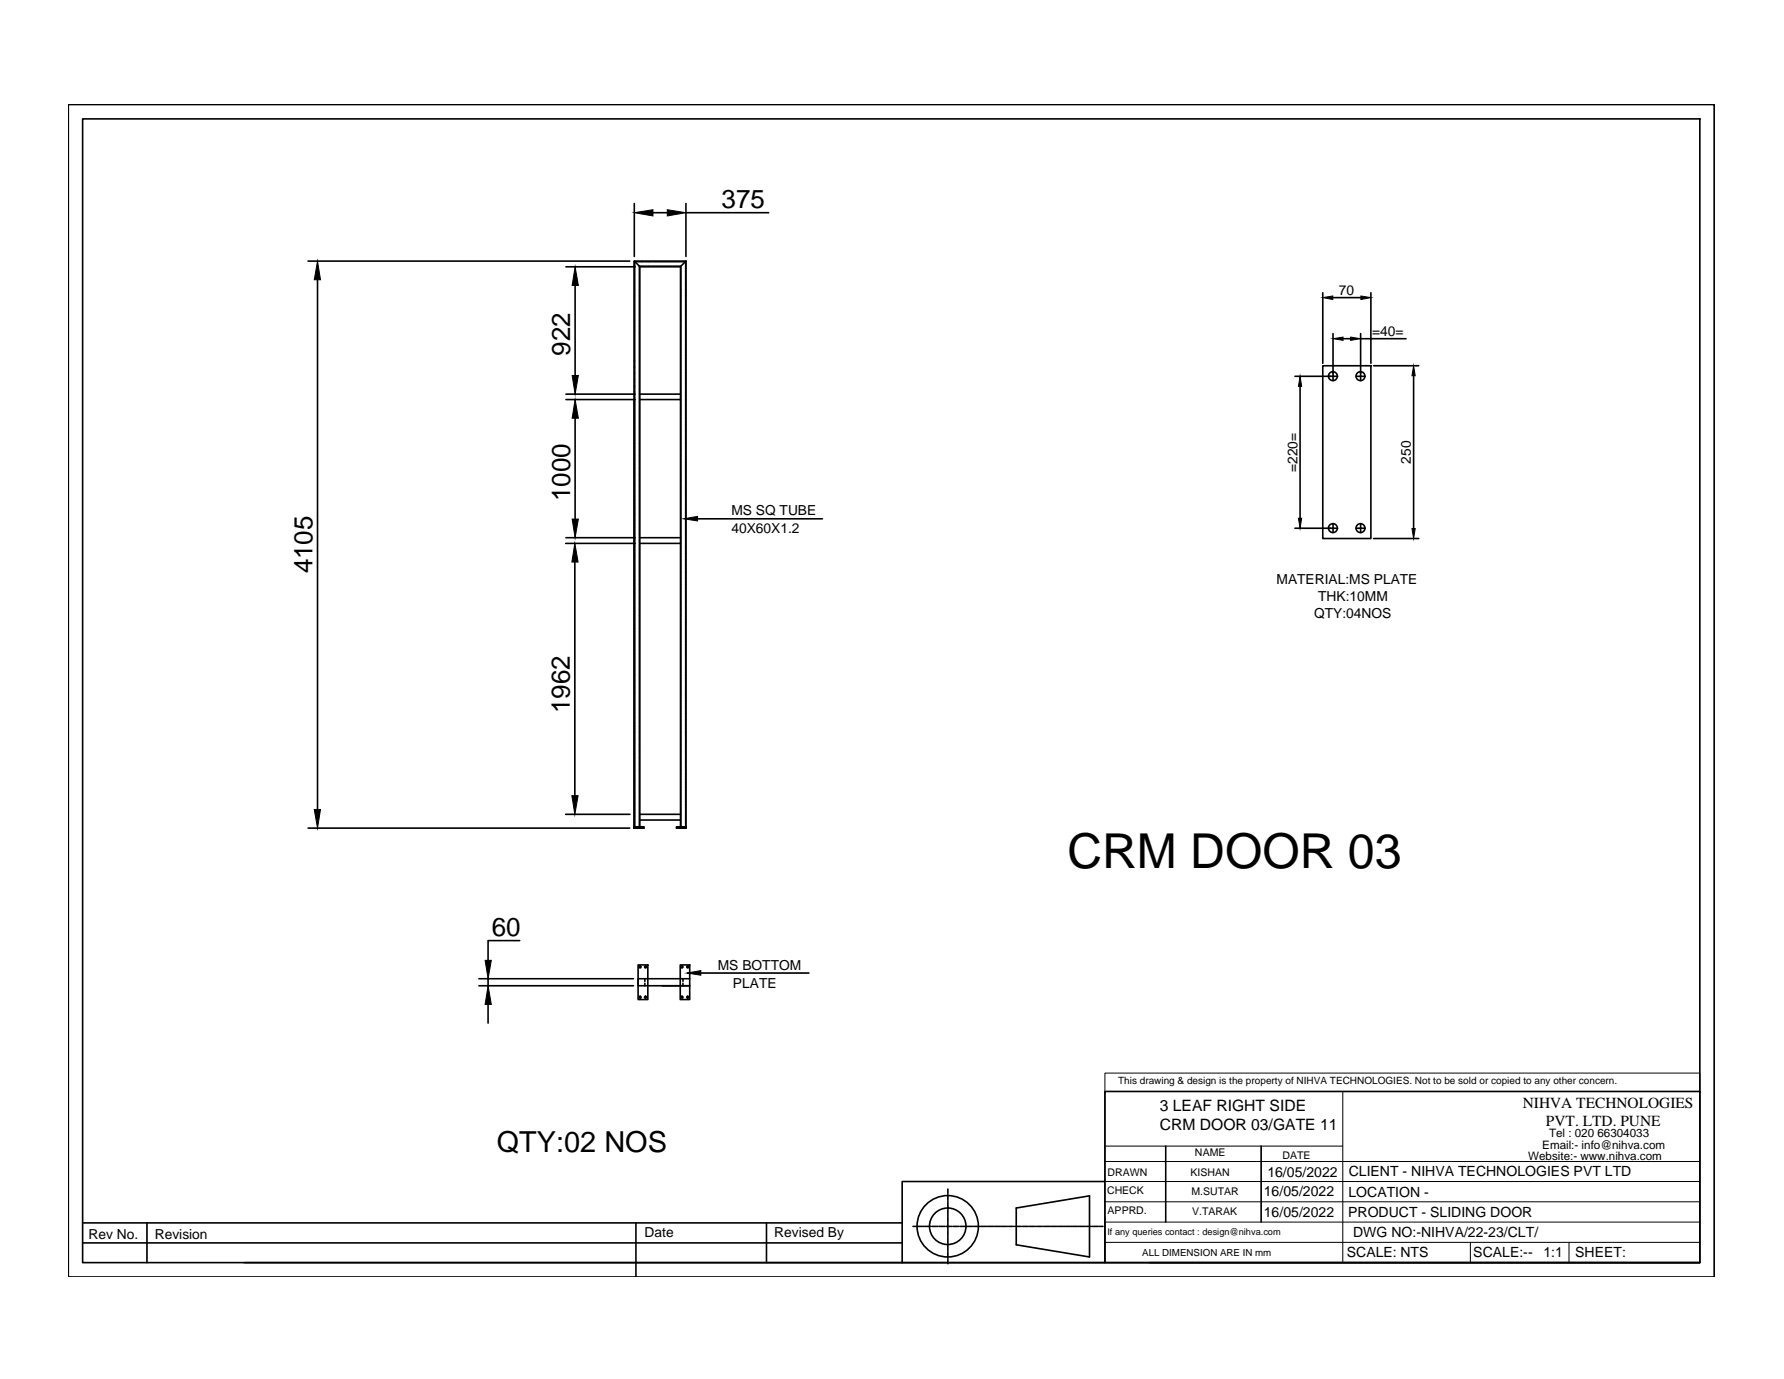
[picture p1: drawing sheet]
<svg xmlns="http://www.w3.org/2000/svg" width="279mm" height="216mm" viewBox="0 0 279 216" stroke-linecap="round" stroke-linejoin="round" font-family="sans-serif">
<!-- layer: 0 -->
<g fill="none" stroke="#000" stroke-width=".25">
<path d="M10.7 16.4h257.8v183.5h-257.8zM12.9 18.6h253.3v179.1h-253.3zM99.3 31.9v8.3M102.3 33.3h2.2M107.4 31.9v8.3M107.4 33.3h13M48.2 40.9h50.4M49.7 43.8v82.9M88.6 41.8h10.9M90.1 44.7v14.1M99.4 41.2v.1M99.4 41.4v.2"/>
<path d="M99.4 41.7v.2M99.4 41.9v.2M99.4 42.1v.2M99.4 42.4v.2M99.4 42.7v.1M99.4 42.9v.1M99.4 43.1v.2M99.4 43.4v.1M99.4 43.6v.2M99.4 43.9v.1M99.4 44.1v.2M99.4 44.4v.1"/>
<path d="M99.4 44.6v.2M99.4 44.9v.1M99.4 45.1v.1M99.4 45.3v.2M99.4 45.6v.1M99.4 45.8v.2M99.4 46v.2M99.4 46.3v.2M99.4 46.6v.1M99.4 46.8v.1M99.4 47v.2M99.4 47.3v.1"/>
<path d="M99.4 47.5v.2M99.4 47.8v.1M99.4 48v.2M99.4 48.2v.2M99.4 48.5v.2M99.4 48.8v.1M99.4 49v.1M99.4 49.2v.2M99.4 49.5v.1M99.4 49.7v.2M99.4 49.9v.2M99.4 50.2v.2"/>
<path d="M99.4 50.4v.2M99.4 50.7v.1M99.4 50.9v.2M99.4 51.2v.1M99.4 51.4v.2M99.4 51.7v.1M99.4 51.9v.2M99.4 52.1v.2M99.4 52.4v.2M99.4 52.6v.2M99.4 52.9v.1M99.4 53.1v.2"/>
<path d="M99.4 53.4v.1M99.4 53.6v.1M99.4 53.8v.2M99.4 54.1v.2M99.4 54.3v.2M99.4 54.6v.1M99.4 54.8v.2M99.4 55.1v.1M99.4 55.3v.2M99.4 55.6v.1M99.4 55.8v.2M99.4 56v.2"/>
<path d="M99.4 56.3v.2M99.4 56.5v.2M99.4 56.8v.1M99.4 57v.2M99.4 57.3v.1M99.4 57.5v.1M99.4 57.7v.2M99.4 58v.2M99.4 58.2v.2M99.4 58.4v.2M99.4 58.7v.2M99.4 59v.1"/>
<path d="M99.4 59.2v.2M99.4 59.4v.2M99.4 59.7v.1M99.4 59.9v.2M99.6 41h-.2v.1M99.6 41h.2M99.9 41h.2M100.1 41h.2M100.1 41.8h6.5v87.6M100.1 41.7h.2M100.1 41.7l-.8-.8v88.8M100.1 41.7v.2"/>
<path d="M100.1 41.9v.2M100.1 42.2v.2M100.1 42.4v.2M100.1 42.7v.1M100.1 42.9v.2M100.1 43.2v.1M100.1 43.4v.1M100.1 43.6v.2M100.1 43.9v.2M100.1 44.1v.2M100.1 44.4v.1M100.1 44.6v.2"/>
<path d="M100.1 44.9v.1M100.1 45.1v.2M100.1 45.3v.2M100.1 45.6v.1M100.1 45.8v.2M100.1 46.1v.2M100.1 46.3v.2M100.1 46.6v.1M100.1 46.8v.2M100.1 47.1v.1M100.1 47.3v.1M100.1 47.5v.2"/>
<path d="M100.1 47.8v.1M100.1 48v.2M100.1 48.2v.2M100.1 48.5v.2M100.1 48.8v.1M100.1 49v.2M100.1 49.2v.2M100.1 49.5v.1M100.1 49.7v.2M100.1 50v.2M100.1 50.2v.2M100.1 50.4v.2"/>
<path d="M100.1 50.7v.2M100.1 51v.1M100.1 51.2v.1M100.1 51.4v.2M100.1 51.7v.1M100.1 51.9v.2M100.1 52.1v.2M100.1 52.4v.2M100.1 52.6v.2M100.1 52.9v.1M100.1 53.1v.2M100.1 53.4v.1"/>
<path d="M100.1 53.6v.2M100.1 53.9v.1M100.1 54.1v.2M100.1 54.3v.2M100.1 54.6v.2M100.1 54.8v.2M100.1 55.1v.1M100.1 55.3v.2M100.1 55.6v.1M100.1 55.8v.2M100.1 56v.2M100.1 56.3v.2"/>
<path d="M100.1 56.5v.2M100.1 56.8v.1M100.1 57v.2M100.1 57.3v.1M100.1 57.5v.2M100.1 57.8v.1M100.1 58v.2M100.1 58.2v.2M100.1 58.5v.2M100.1 58.7v.2M100.1 59v.1M100.1 59.2v.2"/>
<path d="M100.1 59.5v.1M100.1 59.7v.1M100.1 59.9v.2M100.2 41.7v87.7M100.4 41h.2M100.4 41.7h.2M100.6 41h.2M100.6 41.7h.2M100.9 41h.1M100.9 41.7h.1M101.1 41h.2M101.1 41.7h.2"/>
<path d="M101.4 41h.1M101.4 41.7h.1M101.6 41h.2M101.6 41.7h.2M101.8 41h.2M101.8 41.7h.2M102.1 41h.2M102.1 41.7h.2M102.3 41h.2M102.3 41.7h.2M102.6 41h.1M102.6 41.7h.1"/>
<path d="M102.8 41h.2M102.8 41.7h.2M103.1 41h.1M103.1 41.7h.1M103.3 41h.1M103.3 41.7h.1M103.5 41h.2M103.5 41.7h.2M103.8 41h.2M103.8 41.7h.2M104 41h.2M104 41.7h.2"/>
<path d="M104.3 41h.1M104.3 41.7h.1M104.5 41h.2M104.5 41.7h.2M104.8 41h.1M104.8 41.7h.1M105 41h.2M105 41.7h.2M105.3 41h.1M105.3 41.7h.1M105.5 41h.1M105.5 41.7h.1"/>
<path d="M105.7 41h.2M105.7 41.7h.2M106 41h.2M106 41.7h.2M106.2 41h.2M106.2 41.7h.2M106.5 41h.1M106.5 41.7h.1M106.6 41.7v.2M106.6 41.9v.2M106.6 42.2v.2M106.6 42.4v.2"/>
<path d="M106.6 42.7v.1M106.6 42.9v.2M106.6 43.2v.1M106.6 43.4v.1M106.6 43.6v.2M106.6 43.9v.2M106.6 44.1v.2M106.6 44.4v.1M106.6 44.6v.2M106.6 44.9v.1M106.6 45.1v.2M106.6 45.3v.2"/>
<path d="M106.6 45.6v.1M106.6 45.8v.2M106.6 46.1v.2M106.6 46.3v.2M106.6 46.6v.1M106.6 46.8v.2M106.6 47.1v.1M106.6 47.3v.1M106.6 47.5v.2M106.6 47.8v.1M106.6 48v.2M106.6 48.2v.2"/>
<path d="M106.6 48.5v.2M106.6 48.8v.1M106.6 49v.2M106.6 49.2v.2M106.6 49.5v.1M106.6 49.7v.2M106.6 50v.2M106.6 50.2v.2M106.6 50.4v.2M106.6 50.7v.2M106.6 51v.1M106.6 51.2v.1"/>
<path d="M106.6 51.4v.2M106.6 51.7v.1M106.6 51.9v.2M106.6 52.1v.2M106.6 52.4v.2M106.6 52.6v.2M106.6 52.9v.1M106.6 53.1v.2M106.6 53.4v.1M106.6 53.6v.2M106.6 53.9v.1M106.6 54.1v.2"/>
<path d="M106.6 54.3v.2M106.6 54.6v.2M106.6 54.8v.2M106.6 55.1v.1M106.6 55.3v.2M106.6 55.6v.1M106.6 55.8v.2M106.6 56v.2M106.6 56.3v.2M106.6 56.5v.2M106.6 56.8v.1M106.6 57v.2"/>
<path d="M106.6 57.3v.1M106.6 57.5v.2M106.6 57.8v.1M106.6 58v.2M106.6 58.2v.2M106.6 58.5v.2M106.6 58.7v.2M106.6 59v.1M106.6 59.2v.2M106.6 59.5v.1M106.6 59.7v.1M106.6 59.9v.2"/>
<path d="M106.7 41h.2M107 41h.1M107.2 41h.2v.1M107.4 41.2v.2M107.4 41.4v.2M107.4 41.7v.2M107.4 41.9v.2M107.4 42.2v.2M107.4 42.4v.2M107.4 42.7v.1M107.4 42.9v.2M107.4 43.2v.1"/>
<path d="M107.4 43.4v.1M107.4 43.6v.2M107.4 43.9v.2M107.4 44.1v.2M107.4 44.4v.1M107.4 44.6v.2M107.4 44.9v.1M107.4 45.1v.2M107.4 45.3v.2M107.4 45.6v.1M107.4 45.8v.2M107.4 46.1v.2"/>
<path d="M107.4 46.3v.2M107.4 46.6v.1M107.4 46.8v.2M107.4 47.1v.1M107.4 47.3v.1M107.4 47.5v.2M107.4 47.8v.1M107.4 48v.2M107.4 48.2v.2M107.4 48.5v.2M107.4 48.8v.1M107.4 49v.1"/>
<path d="M107.4 49.2v.2M107.4 49.5v.1M107.4 49.7v.2M107.4 50v.1M107.4 50.2v.2M107.4 50.4v.2M107.4 50.7v.2M107.4 51v.1M107.4 51.2v.1M107.4 51.4v.2M107.4 51.7v.1M107.4 51.9v.2"/>
<path d="M107.4 52.1v.2M107.4 52.4v.2M107.4 52.6v.2M107.4 52.9v.1M107.4 53.1v.2M107.4 53.4v.1M107.4 53.6v.2M107.4 53.9v.1M107.4 54.1v.2M107.4 54.3v.2M107.4 54.6v.2M107.4 54.8v.2"/>
<path d="M107.4 55.1v.1M107.4 55.3v.2M107.4 55.6v.1M107.4 55.8v.2M107.4 56v.2M107.4 56.3v.2M107.4 56.5v.2M107.4 56.8v.1M107.4 57v.2M107.4 57.3v.1M107.4 57.5v.2M107.4 57.8v.1"/>
<path d="M107.4 58v.2M107.4 58.2v.2M107.4 58.5v.2M107.4 58.7v.2M107.4 59v.1M107.4 59.2v.2M107.4 59.5v.1M107.4 59.7v.1M107.4 59.9v.2M107.4 40.9h-8.1v88.8h1.6M107.4 40.9v88.8h-1M107.4 40.9l-.8 .8"/>
<path d="M202.8 58.9h5.8M207.2 57.3h7.5v27h-7.5zM207.2 45.8v11.1M208.7 58.9h.2M208.7 46.6h4.4M208.8 52.2v6.5M208.8 58.8v.2M208.8 59v.6M208.9 58.9h.6M210.3 53h1.2M212.4 58.9h.6M213 58.9h.2"/>
<path d="M213.1 52.2v6.5M213.1 58.8v.2M213.1 59v.6M213.1 53h7.1M213.2 58.9h.6M214.7 45.8v11.1M215.1 57.3h7.1M221.4 58.8v23.9M88.6 62.6h10.9M88.6 61.7h10.9M90.1 65.5v15.8M99.3 62.5v67.2v-.3"/>
<path d="M99.4 60.2v.2M99.4 60.4v.2M99.4 60.6v.2M99.4 60.9v.2M99.4 61.2v.1M99.4 61.4v.1M99.4 61.6v.2M99.4 61.9v.1M99.4 62.1v.2M99.4 62.3v.2M99.4 62.6v.2M99.4 62.9v.1"/>
<path d="M99.4 63.1v.2M99.4 63.3v.2M99.4 63.6v.1M99.4 63.8v.2M99.4 64.1v.1M99.4 64.3v.2M99.4 64.5v.2M99.4 64.8v.2M99.4 65.1v.1M99.4 65.3v.1M99.4 65.5v.2M99.4 65.8v.1"/>
<path d="M99.4 66v.2M99.4 66.2v.2M99.4 66.5v.2M99.4 66.7v.2M99.4 67v.1M99.4 67.2v.2M99.4 67.5v.1M99.4 67.7v.2M99.4 68v.1M99.4 68.2v.2M99.4 68.4v.2M99.4 68.7v.2"/>
<path d="M99.4 68.9v.2M99.4 69.2v.1M99.4 69.4v.2M99.4 69.7v.1M99.4 69.9v.1M99.4 70.1v.2M99.4 70.4v.2M99.4 70.6v.2M99.4 70.9v.1M99.4 71.1v.2M99.4 71.4v.1M99.4 71.6v.2"/>
<path d="M99.4 71.9v.1M99.4 72.1v.1M99.4 72.3v.2M99.4 72.6v.2M99.4 72.8v.2M99.4 73.1v.1M99.4 73.3v.2M99.4 73.6v.1M99.4 73.8v.1M99.4 74v.2M99.4 74.3v.2M99.4 74.5v.2"/>
<path d="M99.4 74.8v.1M99.4 75v.2M99.4 75.3v.1M99.4 75.5v.2M99.4 75.8v.1M99.4 76v.1M99.4 76.2v.2M99.4 76.5v.2M99.4 76.7v.2M99.4 76.9v.2M99.4 77.2v.2M99.4 77.5v.1"/>
<path d="M99.4 77.7v.1M99.4 77.9v.2M99.4 78.2v.1M99.4 78.4v.2M99.4 78.7v.1M99.4 78.9v.2M99.4 79.1v.2M99.4 79.4v.2M99.4 79.6v.2M99.4 79.9v.1M100.1 60.2v.2M100.1 60.4v.2"/>
<path d="M100.1 60.7v.1M100.1 60.9v.2M100.1 61.2v.1M100.1 61.4v.2M100.1 61.7v.1M100.1 61.9v.1M100.1 62.1v.2M100.1 62.4v.2M100.1 62.6v.2M100.1 62.9v.1M100.1 63.1v.2M100.1 63.4v.1"/>
<path d="M100.1 63.6v.1M100.1 63.8v.2M100.1 64.1v.1M100.1 64.3v.2M100.1 64.6v.1M100.1 64.8v.2M100.1 65.1v.1M100.1 65.3v.2M100.1 65.6v.1M100.1 65.8v.1M100.1 66v.2M100.1 66.3v.1"/>
<path d="M100.1 66.5v.2M100.1 66.7v.2M100.1 67v.2M100.1 67.3v.1M100.1 67.5v.1M100.1 67.7v.2M100.1 68v.1M100.1 68.2v.2M100.1 68.4v.2M100.1 68.7v.2M100.1 68.9v.2M100.1 69.2v.2"/>
<path d="M100.1 69.4v.2M100.1 69.7v.1M100.1 69.9v.2M100.1 70.2v.1M100.1 70.4v.2M100.1 70.6v.2M100.1 70.9v.2M100.1 71.1v.2M100.1 71.4v.1M100.1 71.6v.2M100.1 71.9v.1M100.1 72.1v.2"/>
<path d="M100.1 72.3v.2M100.1 72.6v.2M100.1 72.8v.2M100.1 73.1v.2M100.1 73.3v.2M100.1 73.6v.1M100.1 73.8v.2M100.1 74.1v.1M100.1 74.3v.2M100.1 74.5v.2M100.1 74.8v.2M100.1 75v.2"/>
<path d="M100.1 75.3v.1M100.1 75.5v.2M100.1 75.8v.1M100.1 76v.1M100.1 76.2v.2M100.1 76.5v.2M100.1 76.7v.2M100.1 77v.1M100.1 77.2v.2M100.1 77.5v.1M100.1 77.7v.2M100.1 78v.1"/>
<path d="M100.1 78.2v.1M100.1 78.4v.2M100.1 78.7v.2M100.1 78.9v.2M100.1 79.1v.2M100.1 79.4v.2M100.1 79.7v.1M100.1 79.9v.1M100.2 62.6h6.4M100.2 61.7h6.4M106.6 60.2v.2M106.6 60.4v.2"/>
<path d="M106.6 60.7v.1M106.6 60.9v.2M106.6 61.2v.1M106.6 61.4v.2M106.6 61.7v.1M106.6 61.9v.1M106.6 62.1v.2M106.6 62.4v.2M106.6 62.6v.2M106.6 62.9v.1M106.6 63.1v.2M106.6 63.4v.1"/>
<path d="M106.6 63.6v.1M106.6 63.8v.2M106.6 64.1v.1M106.6 64.3v.2M106.6 64.6v.1M106.6 64.8v.2M106.6 65.1v.1M106.6 65.3v.2M106.6 65.6v.1M106.6 65.8v.1M106.6 66v.2M106.6 66.3v.1"/>
<path d="M106.6 66.5v.2M106.6 66.7v.2M106.6 67v.2M106.6 67.3v.1M106.6 67.5v.1M106.6 67.7v.2M106.6 68v.1M106.6 68.2v.2M106.6 68.4v.2M106.6 68.7v.2M106.6 68.9v.2M106.6 69.2v.2"/>
<path d="M106.6 69.4v.2M106.6 69.7v.1M106.6 69.9v.2M106.6 70.2v.1M106.6 70.4v.2M106.6 70.6v.2M106.6 70.9v.2M106.6 71.1v.2M106.6 71.4v.1M106.6 71.6v.2M106.6 71.9v.1M106.6 72.1v.2"/>
<path d="M106.6 72.3v.2M106.6 72.6v.2M106.6 72.8v.2M106.6 73.1v.2M106.6 73.3v.2M106.6 73.6v.1M106.6 73.8v.2M106.6 74.1v.1M106.6 74.3v.2M106.6 74.5v.2M106.6 74.8v.2M106.6 75v.2"/>
<path d="M106.6 75.3v.1M106.6 75.5v.2M106.6 75.8v.1M106.6 76v.1M106.6 76.2v.2M106.6 76.5v.2M106.6 76.7v.2M106.6 77v.1M106.6 77.2v.2M106.6 77.5v.1M106.6 77.7v.2M106.6 78v.1"/>
<path d="M106.6 78.2v.1M106.6 78.4v.2M106.6 78.7v.2M106.6 78.9v.2M106.6 79.1v.2M106.6 79.4v.2M106.6 79.7v.1M106.6 79.9v.1M107.4 60.2v.2M107.4 60.4v.2M107.4 60.7v.1M107.4 60.9v.2"/>
<path d="M107.4 61.2v.1M107.4 61.4v.2M107.4 61.7v.1M107.4 61.9v.1M107.4 62.1v.2M107.4 62.4v.2M107.4 62.6v.2M107.4 62.9v.1M107.4 63.1v.2M107.4 63.4v.1M107.4 63.6v.1M107.4 63.8v.2"/>
<path d="M107.4 64.1v.1M107.4 64.3v.2M107.4 64.5v.2M107.4 64.8v.2M107.4 65.1v.1M107.4 65.3v.2M107.4 65.5v.2M107.4 65.8v.1M107.4 66v.2M107.4 66.3v.1M107.4 66.5v.2M107.4 66.7v.2"/>
<path d="M107.4 67v.2M107.4 67.3v.1M107.4 67.5v.1M107.4 67.7v.2M107.4 68v.1M107.4 68.2v.2M107.4 68.4v.2M107.4 68.7v.2M107.4 68.9v.2M107.4 69.2v.2M107.4 69.4v.2M107.4 69.7v.1"/>
<path d="M107.4 69.9v.2M107.4 70.2v.1M107.4 70.4v.2M107.4 70.6v.2M107.4 70.9v.2M107.4 71.1v.2M107.4 71.4v.1M107.4 71.6v.2M107.4 71.9v.1M107.4 72.1v.1M107.4 72.3v.2M107.4 72.6v.2"/>
<path d="M107.4 72.8v.2M107.4 73.1v.1M107.4 73.3v.2M107.4 73.6v.1M107.4 73.8v.2M107.4 74.1v.1M107.4 74.3v.2M107.4 74.5v.2M107.4 74.8v.2M107.4 75v.2M107.4 75.3v.1M107.4 75.5v.2"/>
<path d="M107.4 75.8v.1M107.4 76v.1M107.4 76.2v.2M107.4 76.5v.2M107.4 76.7v.2M107.4 77v.1M107.4 77.2v.2M107.4 77.5v.1M107.4 77.7v.2M107.4 78v.1M107.4 78.2v.1M107.4 78.4v.2"/>
<path d="M107.4 78.7v.2M107.4 78.9v.2M107.4 79.1v.2M107.4 79.4v.2M107.4 79.7v.1M107.4 79.9v.1M203.6 60.5v20.6M88.6 85.1h10.9M88.6 84.2h10.9M90 88v36.6M99.4 80.1v.2M99.4 80.4v.1"/>
<path d="M99.4 80.6v.2M99.4 80.8v.2M99.4 81.1v.2M99.4 81.4v.1M99.4 81.6v.1M99.4 81.8v.2M99.4 82.1v.1M99.4 82.3v.2M99.4 82.5v.2M99.4 82.8v.2M99.4 83v.2M99.4 83.3v.2"/>
<path d="M99.4 83.5v.2M99.4 83.8v.1M99.4 84v.2M99.4 84.3v.1M99.4 84.5v.2M99.4 84.7v.2M99.4 85v.2M99.4 85.2v.2M99.4 85.5v.1M99.4 85.7v.2M99.4 86v.1M99.4 86.2v.1"/>
<path d="M99.4 86.4v.2M99.4 86.7v.2M99.4 86.9v.2M99.4 87.2v.1M99.4 87.4v.2M99.4 87.7v.1M99.4 87.9v.2M99.4 88.2v.1M99.4 88.4v.1M99.4 88.6v.2M99.4 88.9v.2M99.4 89.1v.2"/>
<path d="M99.4 89.4v.1M99.4 89.6v.2M99.4 89.9v.1M99.4 90.1v.1M99.4 90.3v.2M99.4 90.6v.1M99.4 90.8v.2M99.4 91.1v.1M99.4 91.3v.2M99.4 91.6v.1M99.4 91.8v.2M99.4 92.1v.1"/>
<path d="M99.4 92.3v.1M99.4 92.5v.2M99.4 92.8v.1M99.4 93v.2M99.4 93.2v.2M99.4 93.5v.2M99.4 93.8v.1M99.4 94v.1M99.4 94.2v.2M99.4 94.5v.1M99.4 94.7v.2M99.4 95v.1"/>
<path d="M99.4 95.2v.2M99.4 95.4v.2M99.4 95.7v.2M99.4 96v.1M99.4 96.2v.1M99.4 96.4v.2M99.4 96.7v.1M99.4 96.9v.2M99.4 97.1v.2M99.4 97.4v.2M99.4 97.6v.2M99.4 97.9v.1"/>
<path d="M99.4 98.1v.2M99.4 98.4v.1M99.4 98.6v.2M99.4 98.9v.1M99.4 99.1v.2M99.4 99.3v.2M99.4 99.6v.2M99.4 99.9v.1M100.1 80.1v.2M100.1 80.4v.1M100.1 80.6v.2M100.1 80.9v.1"/>
<path d="M100.1 81.1v.2M100.1 81.4v.1M100.1 81.6v.2M100.1 81.9v.1M100.1 82.1v.1M100.1 82.3v.2M100.1 82.6v.1M100.1 82.8v.2M100.1 83v.2M100.1 83.3v.2M100.1 83.6v.1M100.1 83.8v.1"/>
<path d="M100.1 84v.2M100.1 84.3v.1M100.1 84.5v.2M100.1 84.8v.1M100.1 85v.2M100.1 85.2v.2M100.1 85.5v.2M100.1 85.8v.1M100.1 86v.1M100.1 86.2v.2M100.1 86.5v.1M100.1 86.7v.2"/>
<path d="M100.1 86.9v.2M100.1 87.2v.2M100.1 87.4v.2M100.1 87.7v.1M100.1 87.9v.2M100.1 88.2v.1M100.1 88.4v.2M100.1 88.7v.1M100.1 88.9v.2M100.1 89.1v.2M100.1 89.4v.2M100.1 89.6v.2"/>
<path d="M100.1 89.9v.1M100.1 90.1v.2M100.1 90.4v.1M100.1 90.6v.1M100.1 90.8v.2M100.1 91.1v.2M100.1 91.3v.2M100.1 91.6v.1M100.1 91.8v.2M100.1 92.1v.1M100.1 92.3v.2M100.1 92.5v.2"/>
<path d="M100.1 92.8v.1M100.1 93v.2M100.1 93.3v.2M100.1 93.5v.2M100.1 93.8v.1M100.1 94v.2M100.1 94.3v.1M100.1 94.5v.1M100.1 94.7v.2M100.1 95v.2M100.1 95.2v.2M100.1 95.4v.2"/>
<path d="M100.1 95.7v.2M100.1 96v.1M100.1 96.2v.2M100.1 96.4v.2M100.1 96.7v.1M100.1 96.9v.2M100.1 97.2v.2M100.1 97.4v.2M100.1 97.6v.2M100.1 97.9v.2M100.1 98.2v.1M100.1 98.4v.1"/>
<path d="M100.1 98.6v.2M100.1 98.9v.1M100.1 99.1v.2M100.1 99.3v.2M100.1 99.6v.2M100.1 99.9v.1M100.2 85.1h6.4M100.2 84.2h6.4M106.6 80.1v.2M106.6 80.4v.1M106.6 80.6v.2M106.6 80.9v.1"/>
<path d="M106.6 81.1v.2M106.6 81.4v.1M106.6 81.6v.2M106.6 81.9v.1M106.6 82.1v.1M106.6 82.3v.2M106.6 82.6v.1M106.6 82.8v.2M106.6 83v.2M106.6 83.3v.2M106.6 83.6v.1M106.6 83.8v.1"/>
<path d="M106.6 84v.2M106.6 84.3v.1M106.6 84.5v.2M106.6 84.8v.1M106.6 85v.2M106.6 85.2v.2M106.6 85.5v.2M106.6 85.8v.1M106.6 86v.1M106.6 86.2v.2M106.6 86.5v.1M106.6 86.7v.2"/>
<path d="M106.6 86.9v.2M106.6 87.2v.2M106.6 87.4v.2M106.6 87.7v.1M106.6 87.9v.2M106.6 88.2v.1M106.6 88.4v.2M106.6 88.7v.1M106.6 88.9v.2M106.6 89.1v.2M106.6 89.4v.2M106.6 89.6v.2"/>
<path d="M106.6 89.9v.1M106.6 90.1v.2M106.6 90.4v.1M106.6 90.6v.1M106.6 90.8v.2M106.6 91.1v.2M106.6 91.3v.2M106.6 91.6v.1M106.6 91.8v.2M106.6 92.1v.1M106.6 92.3v.2M106.6 92.5v.2"/>
<path d="M106.6 92.8v.1M106.6 93v.2M106.6 93.3v.2M106.6 93.5v.2M106.6 93.8v.1M106.6 94v.2M106.6 94.3v.1M106.6 94.5v.1M106.6 94.7v.2M106.6 95v.2M106.6 95.2v.2M106.6 95.4v.2"/>
<path d="M106.6 95.7v.2M106.6 96v.1M106.6 96.2v.2M106.6 96.4v.2M106.6 96.7v.1M106.6 96.9v.2M106.6 97.2v.2M106.6 97.4v.2M106.6 97.6v.2M106.6 97.9v.2M106.6 98.2v.1M106.6 98.4v.1"/>
<path d="M106.6 98.6v.2M106.6 98.9v.1M106.6 99.1v.2M106.6 99.3v.2M106.6 99.6v.2M106.6 99.9v.1M107.4 80.1v.2M107.4 80.4v.1M107.4 80.6v.2M107.4 80.9v.1M107.4 81.1v.2M107.4 81.4v.1"/>
<path d="M107.4 81.6v.2M107.4 81.9v.1M107.4 82.1v.1M107.4 82.3v.2M107.4 82.6v.1M107.4 82.8v.2M107.4 83v.2M107.4 83.3v.2M107.4 83.6v.1M107.4 83.8v.1M107.4 84v.2M107.4 84.3v.1"/>
<path d="M107.4 84.5v.2M107.4 84.8v.1M107.4 85v.2M107.4 85.2v.2M107.4 85.5v.2M107.4 85.7v.2M107.4 86v.1M107.4 86.2v.2M107.4 86.5v.1M107.4 86.7v.2M107.4 86.9v.2M107.4 87.2v.2"/>
<path d="M107.4 87.4v.2M107.4 87.7v.1M107.4 87.9v.2M107.4 88.2v.1M107.4 88.4v.2M107.4 88.6v.2M107.4 88.9v.2M107.4 89.1v.2M107.4 89.4v.2M107.4 89.6v.2M107.4 89.9v.1M107.4 90.1v.2"/>
<path d="M107.4 90.4v.1M107.4 90.6v.1M107.4 90.8v.2M107.4 91.1v.2M107.4 91.3v.2M107.4 91.6v.1M107.4 91.8v.2M107.4 92.1v.1M107.4 92.3v.2M107.4 92.5v.2M107.4 92.8v.1M107.4 93v.2"/>
<path d="M107.4 93.3v.1M107.4 93.5v.2M107.4 93.8v.1M107.4 94v.2M107.4 94.3v.1M107.4 94.5v.1M107.4 94.7v.2M107.4 95v.2M107.4 95.2v.2M107.4 95.4v.2M107.4 95.7v.2M107.4 96v.1"/>
<path d="M107.4 96.2v.1M107.4 96.4v.2M107.4 96.7v.1M107.4 96.9v.2M107.4 97.2v.1M107.4 97.4v.2M107.4 97.6v.2M107.4 97.9v.2M107.4 98.2v.1M107.4 98.4v.1M107.4 98.6v.2M107.4 98.9v.1"/>
<path d="M107.4 99.1v.2M107.4 99.3v.2M107.4 99.6v.2M107.4 99.9v.1M109.2 81.2h19.6M202.8 82.7h5.8M208.7 82.7h.2M208.8 82v.5M208.8 82.6v.1M208.8 82.8v.6M208.9 82.7h.6M212.4 82.7h.6"/>
<path d="M213 82.7h.2M213.1 82v.5M213.1 82.6v.1M213.1 82.8v.6M213.2 82.7h.6M215.1 84.3h7.1M99.4 100.1v.1M99.4 100.3v.2M99.4 100.6v.1M99.4 100.8v.2M99.4 101v.2M99.4 101.3v.2"/>
<path d="M99.4 101.5v.2M99.4 101.8v.1M99.4 102v.2M99.4 102.3v.1M99.4 102.5v.2M99.4 102.7v.2M99.4 103v.2M99.4 103.2v.2M99.4 103.5v.2M99.4 103.7v.2M99.4 104v.1M99.4 104.2v.2"/>
<path d="M99.4 104.5v.1M99.4 104.7v.1M99.4 104.9v.2M99.4 105.2v.2M99.4 105.4v.2M99.4 105.6v.2M99.4 105.9v.2M99.4 106.2v.1M99.4 106.4v.2M99.4 106.6v.2M99.4 106.9v.1M99.4 107.1v.2"/>
<path d="M99.4 107.4v.2M99.4 107.6v.2M99.4 107.9v.1M99.4 108.1v.2M99.4 108.4v.1M99.4 108.6v.1M99.4 108.8v.2M99.4 109.1v.1M99.4 109.3v.2M99.4 109.5v.2M99.4 109.8v.2M99.4 110.1v.1"/>
<path d="M99.4 110.3v.1M99.4 110.5v.2M99.4 110.8v.1M99.4 111v.2M99.4 111.3v.1M99.4 111.5v.2M99.4 111.7v.2M99.4 112v.2M99.4 112.3v.1M99.4 112.5v.1M99.4 112.7v.2M99.4 113v.1"/>
<path d="M99.4 113.2v.2M99.4 113.4v.2M99.4 113.7v.2M99.4 113.9v.2M99.4 114.2v.1M99.4 114.4v.2M99.4 114.7v.1M99.4 114.9v.2M99.4 115.2v.1M99.4 115.4v.2M99.4 115.6v.2M99.4 115.9v.2"/>
<path d="M99.4 116.1v.2M99.4 116.4v.1M99.4 116.6v.2M99.4 116.9v.1M99.4 117.1v.1M99.4 117.3v.2M99.4 117.6v.2M99.4 117.8v.2M99.4 118.1v.1M99.4 118.3v.2M99.4 118.6v.1M99.4 118.8v.2"/>
<path d="M99.4 119.1v.1M99.4 119.3v.2M99.4 119.5v.2M99.4 119.8v.2M100.1 100.1v.1M100.1 100.3v.2M100.1 100.6v.1M100.1 100.8v.2M100.1 101.1v.1M100.1 101.3v.2M100.1 101.5v.2M100.1 101.8v.2"/>
<path d="M100.1 102.1v.1M100.1 102.3v.1M100.1 102.5v.2M100.1 102.8v.1M100.1 103v.2M100.1 103.2v.2M100.1 103.5v.2M100.1 103.7v.2M100.1 104v.1M100.1 104.2v.2M100.1 104.5v.1M100.1 104.7v.2"/>
<path d="M100.1 105v.1M100.1 105.2v.2M100.1 105.4v.2M100.1 105.7v.2M100.1 105.9v.2M100.1 106.2v.1M100.1 106.4v.2M100.1 106.7v.1M100.1 106.9v.1M100.1 107.1v.2M100.1 107.4v.2M100.1 107.6v.2"/>
<path d="M100.1 107.9v.1M100.1 108.1v.2M100.1 108.4v.1M100.1 108.6v.2M100.1 108.9v.1M100.1 109.1v.1M100.1 109.3v.2M100.1 109.6v.2M100.1 109.8v.2M100.1 110.1v.1M100.1 110.3v.2M100.1 110.6v.1"/>
<path d="M100.1 110.8v.1M100.1 111v.2M100.1 111.3v.1M100.1 111.5v.2M100.1 111.8v.1M100.1 112v.2M100.1 112.3v.1M100.1 112.5v.2M100.1 112.8v.1M100.1 113v.1M100.1 113.2v.2M100.1 113.5v.2"/>
<path d="M100.1 113.7v.2M100.1 113.9v.2M100.1 114.2v.2M100.1 114.5v.1M100.1 114.7v.1M100.1 114.9v.2M100.1 115.2v.1M100.1 115.4v.2M100.1 115.6v.2M100.1 115.9v.2M100.1 116.1v.2M100.1 116.4v.2"/>
<path d="M100.1 116.6v.2M100.1 116.9v.1M100.1 117.1v.2M100.1 117.4v.1M100.1 117.6v.2M100.1 117.8v.2M100.1 118.1v.2M100.1 118.3v.2M100.1 118.6v.1M100.1 118.8v.2M100.1 119.1v.1M100.1 119.3v.2"/>
<path d="M100.1 119.5v.2M100.1 119.8v.2M106.6 100.1v.1M106.6 100.3v.2M106.6 100.6v.1M106.6 100.8v.2M106.6 101.1v.1M106.6 101.3v.2M106.6 101.5v.2M106.6 101.8v.2M106.6 102.1v.1M106.6 102.3v.1"/>
<path d="M106.6 102.5v.2M106.6 102.8v.1M106.6 103v.2M106.6 103.2v.2M106.6 103.5v.2M106.6 103.7v.2M106.6 104v.1M106.6 104.2v.2M106.6 104.5v.1M106.6 104.7v.2M106.6 105v.1M106.6 105.2v.2"/>
<path d="M106.6 105.4v.2M106.6 105.7v.2M106.6 105.9v.2M106.6 106.2v.1M106.6 106.4v.2M106.6 106.7v.1M106.6 106.9v.1M106.6 107.1v.2M106.6 107.4v.2M106.6 107.6v.2M106.6 107.9v.1M106.6 108.1v.2"/>
<path d="M106.6 108.4v.1M106.6 108.6v.2M106.6 108.9v.1M106.6 109.1v.1M106.6 109.3v.2M106.6 109.6v.2M106.6 109.8v.2M106.6 110.1v.1M106.6 110.3v.2M106.6 110.6v.1M106.6 110.8v.1M106.6 111v.2"/>
<path d="M106.6 111.3v.1M106.6 111.5v.2M106.6 111.8v.1M106.6 112v.2M106.6 112.3v.1M106.6 112.5v.2M106.6 112.8v.1M106.6 113v.1M106.6 113.2v.2M106.6 113.5v.2M106.6 113.7v.2M106.6 113.9v.2"/>
<path d="M106.6 114.2v.2M106.6 114.5v.1M106.6 114.7v.1M106.6 114.9v.2M106.6 115.2v.1M106.6 115.4v.2M106.6 115.6v.2M106.6 115.9v.2M106.6 116.1v.2M106.6 116.4v.2M106.6 116.6v.2M106.6 116.9v.1"/>
<path d="M106.6 117.1v.2M106.6 117.4v.1M106.6 117.6v.2M106.6 117.8v.2M106.6 118.1v.2M106.6 118.3v.2M106.6 118.6v.1M106.6 118.8v.2M106.6 119.1v.1M106.6 119.3v.2M106.6 119.5v.2M106.6 119.8v.2"/>
<path d="M107.4 100.1v.1M107.4 100.3v.2M107.4 100.6v.1M107.4 100.8v.2M107.4 101.1v.1M107.4 101.3v.2M107.4 101.5v.2M107.4 101.8v.2M107.4 102.1v.1M107.4 102.3v.1M107.4 102.5v.2M107.4 102.8v.1"/>
<path d="M107.4 103v.2M107.4 103.2v.2M107.4 103.5v.2M107.4 103.7v.2M107.4 104v.1M107.4 104.2v.2M107.4 104.5v.1M107.4 104.7v.2M107.4 105v.1M107.4 105.2v.2M107.4 105.4v.2M107.4 105.7v.2"/>
<path d="M107.4 105.9v.2M107.4 106.2v.1M107.4 106.4v.2M107.4 106.7v.1M107.4 106.9v.1M107.4 107.1v.2M107.4 107.4v.2M107.4 107.6v.2M107.4 107.9v.1M107.4 108.1v.2M107.4 108.4v.1M107.4 108.6v.2"/>
<path d="M107.4 108.8v.2M107.4 109.1v.1M107.4 109.3v.2M107.4 109.6v.2M107.4 109.8v.2M107.4 110.1v.1M107.4 110.3v.2M107.4 110.6v.1M107.4 110.8v.1M107.4 111v.2M107.4 111.3v.1M107.4 111.5v.2"/>
<path d="M107.4 111.7v.2M107.4 112v.2M107.4 112.3v.1M107.4 112.5v.2M107.4 112.7v.2M107.4 113v.1M107.4 113.2v.2M107.4 113.5v.2M107.4 113.7v.2M107.4 113.9v.2M107.4 114.2v.2M107.4 114.5v.1"/>
<path d="M107.4 114.7v.1M107.4 114.9v.2M107.4 115.2v.1M107.4 115.4v.2M107.4 115.6v.2M107.4 115.9v.2M107.4 116.1v.2M107.4 116.4v.1M107.4 116.6v.2M107.4 116.9v.1M107.4 117.1v.2M107.4 117.4v.1"/>
<path d="M107.4 117.6v.2M107.4 117.8v.2M107.4 118.1v.2M107.4 118.3v.2M107.4 118.6v.1M107.4 118.8v.2M107.4 119.1v.1M107.4 119.3v.2M107.4 119.5v.2M107.4 119.8v.2M48.2 129.7h50.4M88.6 127.5h10.1"/>
<path d="M99.3 129.4h1.6v.3h-1.6zM99.4 120v.2M99.4 120.3v.1M99.4 120.5v.2M99.4 120.8v.1M99.4 121v.1M99.4 121.2v.2M99.4 121.5v.2M99.4 121.7v.2M99.4 122v.1M99.4 122.2v.2M99.4 122.5v.1"/>
<path d="M99.4 122.7v.2M99.4 123v.1M99.4 123.2v.1M99.4 123.4v.2M99.4 123.7v.2M99.4 123.9v.2M99.4 124.1v.2M99.4 124.4v.2M99.4 124.7v.1M99.4 124.9v.1M99.4 125.1v.2M99.4 125.4v.1"/>
<path d="M99.4 125.6v.2M99.4 125.8v.2M99.4 126.1v.2M99.4 126.4v.1M99.4 126.6v.2M99.4 126.8v.2M99.4 127.1v.1M99.4 127.3v.2M99.4 127.6v.1M99.4 127.8v.2M99.4 128v.2M99.4 128.3v.2"/>
<path d="M99.4 128.6v.1M99.4 128.8v.1M99.4 129v.2M99.4 129.3v.1M99.4 129.5v.2M100.1 120v.2M100.1 120.3v.2M100.1 120.5v.2M100.1 120.8v.1M100.1 121v.2M100.1 121.3v.1M100.1 121.5v.2"/>
<path d="M100.1 121.7v.2M100.1 122v.2M100.1 122.2v.2M100.1 122.5v.1M100.1 122.7v.2M100.1 123v.1M100.1 123.2v.1M100.1 123.4v.2M100.1 123.7v.2M100.1 123.9v.2M100.1 124.2v.1M100.1 124.4v.2"/>
<path d="M100.1 124.7v.1M100.1 124.9v.2M100.1 125.2v.1M100.1 125.4v.1M100.1 125.6v.2M100.1 125.9v.2M100.1 126.1v.2M100.1 126.4v.1M100.1 126.6v.2M100.1 126.9v.1M100.1 127.1v.1M100.1 127.3v.2"/>
<path d="M100.1 127.6v.1M100.1 127.8v.2M100.1 128.1v.1M100.1 128.3v.2M100.1 128.6v.1M100.1 128.8v.2M100.1 129.1v.1M100.1 129.3v.1M100.2 128.4h6.4M100.2 127.5h6.4M105.9 129.4h1.5v.3h-1.5zM106.6 120v.2"/>
<path d="M106.6 120.3v.2M106.6 120.5v.2M106.6 120.8v.1M106.6 121v.2M106.6 121.3v.1M106.6 121.5v.2M106.6 121.7v.2M106.6 122v.2M106.6 122.2v.2M106.6 122.5v.1M106.6 122.7v.2M106.6 123v.1"/>
<path d="M106.6 123.2v.1M106.6 123.4v.2M106.6 123.7v.2M106.6 123.9v.2M106.6 124.2v.1M106.6 124.4v.2M106.6 124.7v.1M106.6 124.9v.2M106.6 125.2v.1M106.6 125.4v.1M106.6 125.6v.2M106.6 125.9v.2"/>
<path d="M106.6 126.1v.2M106.6 126.4v.1M106.6 126.6v.2M106.6 126.9v.1M106.6 127.1v.1M106.6 127.3v.2M106.6 127.6v.1M106.6 127.8v.2M106.6 128.1v.1M106.6 128.3v.2M106.6 128.6v.1M106.6 128.8v.2"/>
<path d="M106.6 129.1v.1M106.6 129.3v.1M107.4 120v.2M107.4 120.3v.1M107.4 120.5v.2M107.4 120.8v.1M107.4 121v.2M107.4 121.3v.1M107.4 121.5v.2M107.4 121.7v.2M107.4 122v.2M107.4 122.2v.2"/>
<path d="M107.4 122.5v.1M107.4 122.7v.2M107.4 123v.1M107.4 123.2v.1M107.4 123.4v.2M107.4 123.7v.2M107.4 123.9v.2M107.4 124.2v.1M107.4 124.4v.2M107.4 124.7v.1M107.4 124.9v.2M107.4 125.2v.1"/>
<path d="M107.4 125.4v.1M107.4 125.6v.2M107.4 125.9v.2M107.4 126.1v.2M107.4 126.4v.1M107.4 126.6v.2M107.4 126.9v.1M107.4 127.1v.1M107.4 127.3v.2M107.4 127.6v.1M107.4 127.8v.2M107.4 128.1v.1"/>
<path d="M107.4 128.3v.2M107.4 128.6v.1M107.4 128.8v.2M107.4 129.1v.1M107.4 129.3v.1M75 153.2h24.2M75 154.3h24.2M76.4 153.2v1.1M76.4 157.3v2.9M81.4 147.3h-5v3.1M99.9 151.1h1.6v5.4h-1.6zM101 153.2v.5"/>
<path d="M101 154v.3M106.5 151.1h1.5v5.4h-1.5zM107 153.2v.5M107 154v.3M108 153.2h-8.1v1.1h8.1h-4.3M109.8 152.3h16.9M173 170.9h93.2v26.8h-93.2zM182.6 179.4v11.9M197.5 179.4v11.9M12.9 191.5h128.4M12.9 194.6h128.4M23 191.5v6.2"/>
<path d="M99.6 191.5v8.4M120 191.5v6.2M141.3 197.7h31.7M143 192h.4M143.5 192h.2M143.8 192h.7M144.6 192h.2M144.9 192h.7M145.7 192h.1M146 192h.7M146.8 192h.1M147.1 192h.7"/>
<path d="M147.9 192h.1M148.2 192h.7M148.4 186.2v.6M148.4 187v.1M148.4 187.3v.6M148.4 188.1v.1M148.4 188.4v.6M148.4 189.2v.1M148.4 189.5v.6M148.4 190.3v.1M148.4 190.6v.6M148.4 191.4v.1"/>
<path d="M148.4 191.7v.6M148.4 192.5v.1M148.4 192.8v.6M148.4 193.6v.1M148.4 193.9v.6M148.4 194.7v.1M148.4 195v.7M148.4 195.8v.1M148.4 196.1v.7M148.4 196.9v.1M148.4 197.2v.7M149 192h.1"/>
<path d="M149.3 192h.7M150.1 192h.1M150.4 192h.7M151.2 192h.1M151.5 192h.7M152.3 192h.1M152.6 192h.7M153.4 192h.1M153.7 192h.7M154.5 192h.1M154.8 192h.7M155.6 192h.1"/>
<path d="M155.9 192h.7M156.7 192h.1M157 192h.6M157.8 192h.1M158.1 192h.6M158.9 192h.1M159.2 189.1l11.4-1.9v9.6l-11.4-1.9zM159.2 192h.6M160 192h.1M160.3 192h.6M161.1 192h.1M161.4 192h.6"/>
<path d="M162.2 192h.1M162.5 192h.6M163.3 192h.1M163.6 192h.6M164.4 192h.1M164.7 192h.6M165.5 192h.1M165.8 192h.6M166.6 192h.1M166.9 192h.6M167.7 192h.1M168 192h.6"/>
<path d="M168.8 192h.1M169.1 192h.6M169.9 192h.1M170.2 192h.6M171 192h.1M171.3 192h.6M172.1 192h.1M172.4 192h.3M173 185h-31.7v12.7h-103M180.1 197.7h86.1"/>
<circle cx="208.8" cy="58.9" r=".7"/>
<circle cx="213.1" cy="58.9" r=".7"/>
<circle cx="208.8" cy="82.7" r=".7"/>
<circle cx="213.1" cy="82.7" r=".7"/>
<circle cx="100.3" cy="151.4" r=".15"/>
<circle cx="100.3" cy="156.1" r=".15"/>
<circle cx="101.1" cy="151.4" r=".15"/>
<circle cx="101.1" cy="156.1" r=".15"/>
<circle cx="106.8" cy="151.4" r=".15"/>
<circle cx="106.8" cy="156.1" r=".15"/>
<circle cx="107.7" cy="151.4" r=".15"/>
<circle cx="107.7" cy="156.1" r=".15"/>
<circle cx="148.4" cy="192" r="2.86"/>
<circle cx="148.4" cy="192" r="4.8"/>
</g>
<g fill="#000" stroke="#000" stroke-width=".16">
<path d="M99.3 33.3l3-.5v1zM104.5 32.8l2.9 .5-2.9 .5zM49.7 40.9l.5 2.9h-1zM90.1 41.8l.5 2.9h-1zM89.6 58.8h1l-.5 2.9zM207.2 46.6l1.5-.3v.6zM208.8 53l1.5-.2v.5zM211.5 52.8l1.6 .2-1.6 .3zM213.1 46.3l1.6 .3-1.6 .3zM221.4 57.3l.2 1.5h-.5zM90.1 62.6l.5 2.9h-1zM203.6 58.9l.3 1.6h-.5z"/>
<path d="M90 85.1l.5 2.9h-.9zM89.6 81.3h1l-.5 2.9zM107.1 81.2l2.1-.4v.8zM203.4 81.1h.5l-.3 1.6zM221.1 82.7h.5l-.2 1.6zM49.2 126.7h1l-.5 3zM89.6 124.6h.9l-.5 2.9zM76.4 154.3l.5 3h-.9zM76 150.4h.9l-.5 2.8zM107.6 152.3l2.2-.3v.7z"/>
</g>
<path d="M173 168h93.2v2.9h-93.2zM173 170.9v26.8M173 179.4h37.3M174.6 170.9h91.6M210.3 170.9v26.8M173 191.3h93.2M173 188.2h93.2M173 185h93.2M173 181.8h93.2M173 194.5h93.2M230.3 194.5v3.2M245.7 194.5v3.2" fill="none" stroke="#000" stroke-width=".16"/>
<text font-size="7.5" x="167.2" y="135.9">CRM DOOR 03</text>
<text font-size="4.5" x="77.8" y="180.3">QTY:02 NOS</text>
<g font-size="4.1">
<text x="113" y="32.5">375</text>
<text x="89.3" y="55.7" transform="rotate(-90 89.3 55.7)">922</text>
<text x="89.3" y="78.4" transform="rotate(-90 89.3 78.4)">1000</text>
<text x="48.9" y="89.8" transform="rotate(-90 48.9 89.8)">4105</text>
<text x="89.3" y="111.6" transform="rotate(-90 89.3 111.6)">1962</text>
<text x="77" y="146.5">60</text>
</g>
<g font-size="2.5">
<text x="181.6" y="173.9">3 LEAF RIGHT SIDE</text>
<text x="181.6" y="176.9">CRM DOOR 03/GATE 11</text>
</g>
<g font-size="2.4">
<text x="238.5" y="173.5">NIHVA TECHNOLOGIES</text>
<text x="242.1" y="176.2">PVT. LTD. PUNE</text>
</g>
<g font-size="2.2">
<text x="209.7" y="46.2">70</text>
<text x="214.9" y="52.6">=40=</text>
<text x="203.2" y="73.9" transform="rotate(-90 203.2 73.9)">=220=</text>
<text x="221" y="72.6" transform="rotate(-90 221 72.6)">250</text>
<text x="114.5" y="80.6">MS SQ TUBE</text>
<text x="114.5" y="83.4">40X60X1.2</text>
<text x="199.9" y="91.5">MATERIAL:MS PLATE</text>
<text x="206.4" y="94.1">THK:10MM</text>
<text x="205.8" y="96.8">QTY:04NOS</text>
<text x="112.4" y="151.8">MS BOTTOM</text>
<text x="114.8" y="154.7">PLATE</text>
<text x="198.5" y="184.3">16/05/2022</text>
<text x="211.2" y="184.2">CLIENT - NIHVA TECHNOLOGIES PVT LTD</text>
<text x="197.9" y="187.2">16/05/2022</text>
<text x="197.9" y="190.5">16/05/2022</text>
<text x="211.1" y="190.5">PRODUCT - SLIDING DOOR</text>
<text x="211.2" y="187.4">LOCATION -</text>
<text x="13.9" y="194">Rev No.</text>
<text x="24.2" y="194">Revision</text>
<text x="101" y="193.7">Date</text>
<text x="121.3" y="193.7">Revised By</text>
<text x="210.9" y="196.8">SCALE: NTS</text>
<text x="211.9" y="193.7">DWG NO:-NIHVA/22-23/CLT/</text>
<text x="230.7" y="196.8">SCALE:--</text>
<text x="241.7" y="196.8">1:1</text>
<text x="246.7" y="196.8">SHEET:</text>
</g>
<g font-size="1.8">
<text x="241.5" y="179.9">Email:- info@nihva.com</text>
<text x="242.6" y="178.1">Tel : 020 66304033</text>
<text x="239.3" y="181.6">Website:- www.nihva.com</text>
</g>
<g font-size="1.7">
<text x="173.5" y="184.1">DRAWN</text>
<text x="186.5" y="184.1">KISHAN</text>
<text x="187.1" y="181">NAME</text>
<text x="200.9" y="181.4">DATE</text>
<text x="173.4" y="186.9">CHECK</text>
<text x="173.5" y="190">APPRD.</text>
<text x="186.6" y="187.1">M.SUTAR</text>
<text x="186.7" y="190.2">V.TARAK</text>
</g>
<text font-size="1.6" x="175.1" y="169.8">This drawing &amp; design is the property of NIHVA TECHNOLOGIES. Not to be sold or copied to any other concern.</text>
<text font-size="1.5" x="178.9" y="196.6">ALL DIMENSION ARE IN mm</text>
<text font-size="1.4" x="173.4" y="193.3">If any queries contact : design@nihva.com</text>
</svg>
